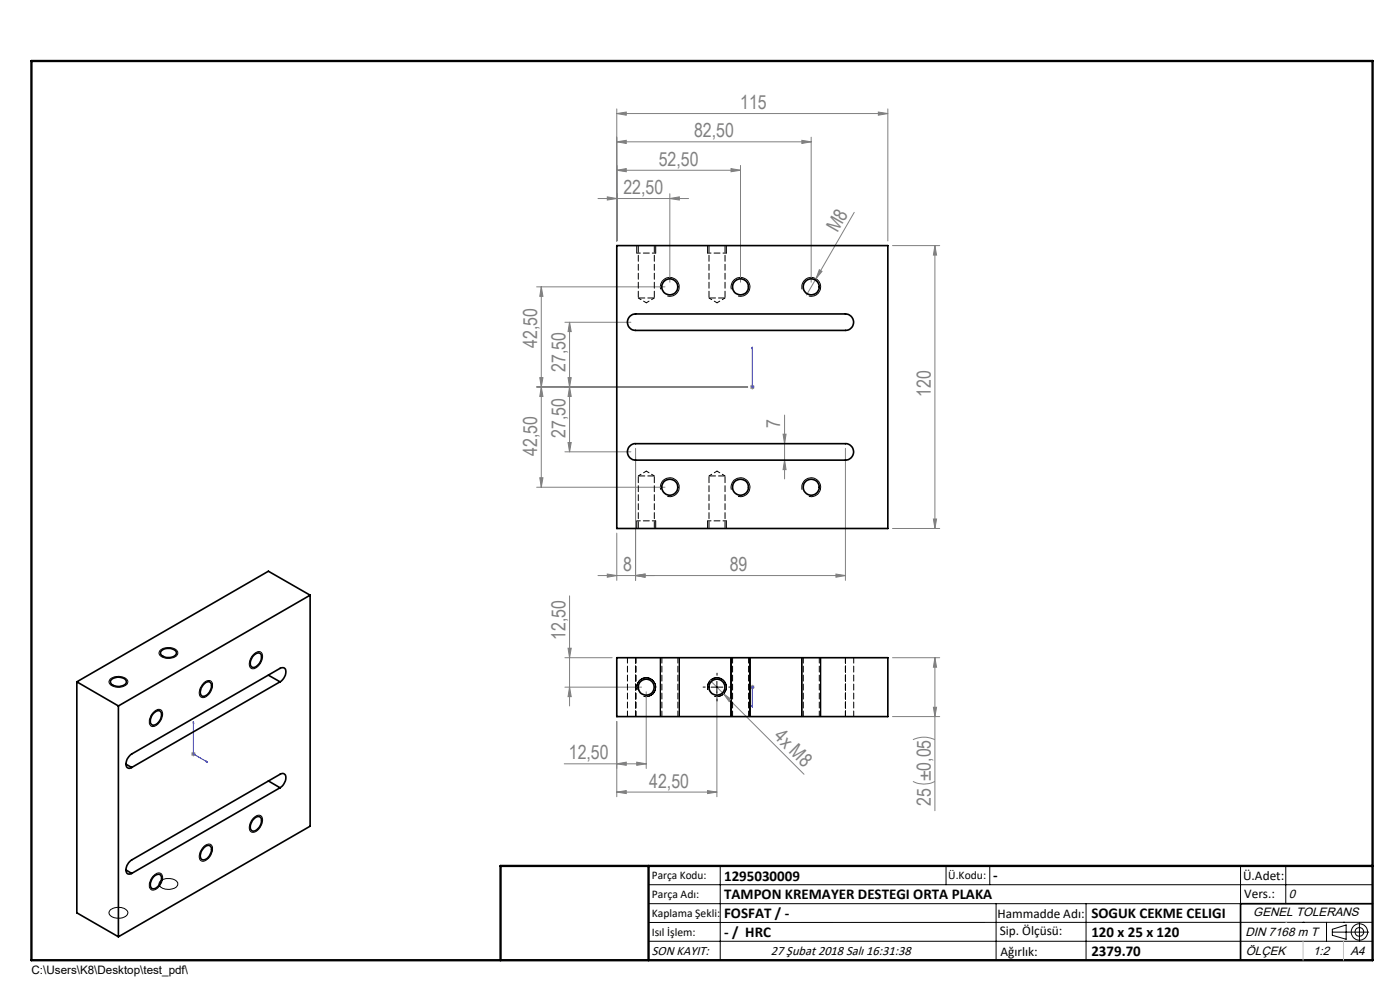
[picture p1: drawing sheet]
<svg xmlns="http://www.w3.org/2000/svg" width="297mm" height="210mm" viewBox="0 0 297 210" stroke-linecap="round" stroke-linejoin="round" font-family="sans-serif">
<g fill="none" stroke="#000" stroke-width=".21">
<path d="M135.1 52.1v1.6M139.1 52.1v1.6M150.1 52.1v1.6M154.1 52.1v1.6M140.2 61.4a2 2 0 0 1 1.7-2.5 2 2 0 0 1 2.2 2.1 2 2 0 0 1-2.5 1.8M155.2 61.4a2 2 0 0 1 1.7-2.5 2 2 0 0 1 2.2 2.1 2 2 0 0 1-2.5 1.8M170.1 61.4a2 2 0 0 1 1.8-2.5 2 2 0 0 1 2.2 2.1 2 2 0 0 1-2.5 1.8M135.1 110.5v1.6M139.1 110.5v1.6M140.2 103.9a2 2 0 0 1 1.7-2.5 2 2 0 0 1 2.2 2.1 2 2 0 0 1-2.5 1.8M150.1 110.5v1.6M154.1 110.5v1.6"/>
<path d="M155.2 103.9a2 2 0 0 1 1.7-2.5 2 2 0 0 1 2.2 2.1 2 2 0 0 1-2.5 1.8M170.1 103.9a2 2 0 0 1 1.8-2.5 2 2 0 0 1 2.2 2.1 2 2 0 0 1-2.5 1.8M33.9 138a2.65 2.65 0 0 1 3.8 .3v.1a1.63 1.63 0 0 1-1.9 1.3 1.62 1.62 0 0 1-2-1.3zM53.8 138.8l.3-.2a.95 .95 0 0 1 1.3-.3 .95 .95 0 0 1 .3 1.3 2.47 2.47 0 0 1-2.3 2.2 1.55 1.55 0 0 1-.2-2.2zM140.1 139.5v12.5M144.1 139.5v12.5M155.1 139.5v12.5M159.1 139.5v12.5M170.1 139.5v12.5M174.1 139.5v12.5M23.4 144a2.69 2.69 0 0 1 3.7 .4 1.48 1.48 0 0 1-1.7 1.4 1.97 1.97 0 0 1-2.3-1.2zM32.5 151.2l.2-.3a1.01 1.01 0 0 1 1.4-.3 1.01 1.01 0 0 1 .3 1.4 2.27 2.27 0 0 1-2.3 2 2.05 2.05 0 0 1 .4-2.8z"/>
<path d="M43.3 144.8a1 1 0 0 1 1.3-.4 1 1 0 0 1 .5 1.3 2.46 2.46 0 0 1-2.3 2.2 1.48 1.48 0 0 1-.2-2.2zM135.1 146.3a2 2 0 0 1 1.8-2.5 2 2 0 0 1 2.2 2.1 2 2 0 0 1-2.5 1.8M150.2 146.3a1.99 1.99 0 0 1 1.7-2.5 1.99 1.99 0 0 1 2.2 2.1 1.99 1.99 0 0 1-2.5 1.8M150.8 145.8h2.6M152.1 144.5v2.5M43.3 179.5a1 1 0 0 1 1.3-.4 1 1 0 0 1 .5 1.3 2.46 2.46 0 0 1-2.3 2.3 1.55 1.55 0 0 1-.1-2.4zM53.8 173.5l.1-.1a1 1 0 0 1 1.4-.4 1 1 0 0 1 .3 1.4 2.19 2.19 0 0 1-2.3 2.1 1.94 1.94 0 0 1 .3-2.7zM23.5 192.9a2.55 2.55 0 0 1 3.6 .6 1.91 1.91 0 0 1-2.5 1.2 1.17 1.17 0 0 1-1.4-1.5zM32.5 185.9l.2-.3a.97 .97 0 0 1 1.3-.4 .97 .97 0 0 1 .5 1.3 2.47 2.47 0 0 1-2.3 2.3 1.61 1.61 0 0 1-.2-2.3zM33.9 187a2.69 2.69 0 0 1 3.8 .3v.1a1.63 1.63 0 0 1-1.9 1.3 1.81 1.81 0 0 1-2.1-1.2zM137.6 187.7h153.6M137.6 191.7h153.6"/>
<path d="M137.6 199.7h153.6M152.8 183.7v20M200.7 183.7v4M210 183.7v4M211.3 191.7v12M230.4 191.7v12M263.2 183.7v20M272.8 183.7v8M276.4 195.6h.1M281.4 195.6v4.1M282.6 197.7h7.8M282.6 197.1l3-.9v3l-3-.8z"/>
<path d="M285 195.6h.1M288.4 195.8v3.8M291.2 195.6l-153.6 .1"/>
<circle cx="288.4" cy="197.7" r="1.74"/>
<circle cx="288.4" cy="197.7" r=".93"/>
</g>
<path d="M159.6 73.6v.4v-.4M159.6 73.6v8.5M159.6 82v.2zM159.6 82.1h.1M41 153l.1 .4-.1-.1zM41 153v6.9l3 1.8M159.6 150v-.4v.4M159.6 145.7v.2zM159.6 145.8h.1M159.6 145.8v4.2M43.7 161.4l.3 .3-.3-.1z" fill="none" stroke="#00f" stroke-width=".21"/>
<g fill="none" stroke="#808080" stroke-width=".21">
<path d="M130.8 24.1l2.1-.3v.6zM130.8 36.1l2.1-.3v.6zM130.8 30.1l2.1-.3v.6zM130.8 23.1v28M130.8 24.1h57.5M130.8 36.1h26.3M130.8 30.1h41.3M155.1 35.8l2 .3-2 .3zM157.1 35.1v24.8M170.1 29.8l2 .3-2 .3zM172.1 29.1v30.8M186.3 23.8l2 .3-2 .3z"/>
<path d="M188.3 23.1v28M126.9 42.1h19.2M128.8 41.8l2 .3-2 .3zM142.1 42.1l2-.3v.6zM142.1 41.1v18.8M173.1 59.1l-2 3.5M173.8 57.2l.6 .4-1.3 1.5zM181.2 45l-8.1 14.1M189.3 52.1h10.1M198.3 52.1l.4 2h-.7zM198.3 52.1v60M113.8 60.8h27.3"/>
<path d="M114.8 60.8l.4 2.1h-.7zM114.8 60.8v42.6M119.8 68.4h14M120.8 68.4l.4 1.9h-.7zM120.8 68.4v27.4M113.8 82.1h44.8M114.5 80.1h.7l-.4 2zM114.8 82.1l.4 2h-.7zM119.8 95.8h14M120.5 80.1h.7l-.4 2zM120.5 93.9h.7l-.4 1.9zM120.8 82.1l.4 2h-.7z"/>
<path d="M134.8 95.1v28M159.1 82.1h1M159.2 81.7l.7 .8M159.6 81.6v1M159.9 81.7l-.7 .8M166.1 92.1h.7l-.4 2zM166.4 97.6l.4 2h-.7zM166.4 88v13.6M179.4 95.1v28M113.8 103.4h27.3M114.5 101.3h.7l-.4 2.1zM130.8 113.1v10"/>
<path d="M189.3 112.1h10.1M198 110.1h.7l-.4 2zM119.8 139.5h10.1M120.5 137.5h.7l-.4 2zM120.8 126.4v23.3M128.8 121.8l2 .3-2 .3zM134.8 122.1l2-.3v.6zM177.3 121.8l2.1 .3-2.1 .3zM179.4 122.1h-52.5M189.3 139.5h10.1M198.3 139.5l.4 2h-.7zM198.3 139.5v32.5"/>
<path d="M40.5 159.9h1M40.7 159.6l.7 .7M41 159.4v1M41.4 159.6l-.7 .7M119.8 145.8h16.3M120.8 145.8l.4 2h-.7zM130.8 153v16M137.1 146.7v16.3M150.7 144.3l2.8 2.9M152.1 146.7v22.3M153.5 147.2l1.7 1.2-.5 .4zM153.5 147.2l17.1 17"/>
<path d="M159.1 145.8h1M159.2 145.4l.7 .7M159.6 145.3v1M159.9 145.4l-.7 .7M189.3 152h10.1M193.7 156.9a5.4 5.4 0 0 1 4.6 0M198 150h.7l-.4 2zM119.7 162h17.4M130.8 168l2.1-.3v.6zM130.8 168h21.3M130.8 162l2.1-.3v.6zM135.1 161.7l2 .3-2 .3z"/>
<path d="M150.1 167.7l2 .3-2 .3zM193.7 165.8a5.1 5.1 0 0 0 4.6 0"/>
</g>
<path d="M106.2 203.7h185" fill="none" stroke="#000" stroke-width=".25"/>
<path d="M291.2 191.7h-28v12" fill="none" stroke="#000" stroke-width=".35"/>
<path d="M6.7 12.9h284.5v190.8h-284.5zM137.6 183.7v20M291.2 183.7h-185v20" fill="none" stroke="#000" stroke-width=".5"/>
<path d="M272.8 195.6h.1M276.4 199.7v4M285 199.7v4" fill="none" stroke="#c0c0c0" stroke-width=".21"/>
<path d="M135.1 53.7h4M150.1 53.7h4M139.1 110.5h-4M154.1 110.5h-4" fill="none" stroke="#000" stroke-width=".21" stroke-dasharray="1.3 .6" stroke-dashoffset=".5"/>
<path d="M149.6 145.7h-.4M152.1 143.2v-.4M152.1 148.2v.5M154.6 145.7h.5" fill="none" stroke="#000" stroke-width=".21" stroke-dasharray="15.2 1.3 1.3 1.3"/>
<g fill="#00f">
<path d="M159.6 82v.2zM159.6 73.6v.4z"/>
<path d="M159.6 149.6v.4zM159.6 145.7v.2z"/>
<path d="M43.7 161.4l.3 .3-.3-.1zM41 153l.1 .4-.1-.1z"/>
</g>
<g fill="#808080">
<path d="M173.8 57.2l.6 .4-1.3 1.5z"/>
<path d="M153.5 147.2l1.7 1.2-.5 .4z"/>
<path d="M135.1 161.7l2 .3-2 .3zM130.8 162l2.1-.3v.6z"/>
<path d="M128.8 121.8l2 .3-2 .3zM134.8 122.1l2-.3v.6zM130.8 24.1l2.1-.3v.6zM186.3 23.8l2 .3-2 .3zM128.8 41.8l2 .3-2 .3zM142.1 42.1l2-.3v.6zM130.8 36.1l2.1-.3v.6zM155.1 35.8l2 .3-2 .3zM130.8 30.1l2.1-.3v.6zM170.1 29.8l2 .3-2 .3zM130.8 168l2.1-.3v.6zM150.1 167.7l2 .3-2 .3z"/>
<path d="M177.3 121.8l2.1 .3-2.1 .3zM134.8 122.1l2-.3v.6z"/>
<path d="M198 150h.7l-.4 2zM198.3 139.5l.4 2h-.7z"/>
<path d="M166.4 97.6l.4 2h-.7zM166.1 92.1h.7l-.4 2z"/>
<path d="M198.3 52.1l.4 2h-.7zM198 110.1h.7l-.4 2zM120.8 68.4l.4 1.9h-.7zM120.5 80.1h.7l-.4 2zM114.8 60.8l.4 2.1h-.7zM114.5 80.1h.7l-.4 2zM120.8 82.1l.4 2h-.7zM120.5 93.9h.7l-.4 1.9zM114.8 82.1l.4 2h-.7zM114.5 101.3h.7l-.4 2.1zM120.5 137.5h.7l-.4 2zM120.8 145.8l.4 2h-.7z"/>
</g>
<g fill="none" stroke="#000" stroke-width=".35">
<path d="M130.8 52.1h57.5v60h-57.5zM133.7 67.1l.5-.4 .6-.1h44.6a1.75 1.75 0 0 1 1.7 1.7 1.75 1.75 0 0 1-1.7 1.8h-44.6a1.74 1.74 0 0 1-1.6-1.1 1.74 1.74 0 0 1 .5-1.9zM133.5 94.8l.4-.4 .6-.3h44.9a1.75 1.75 0 0 1 1.7 1.8 1.75 1.75 0 0 1-1.7 1.7h-44.6a1.76 1.76 0 0 1-1.3-2.8zM34.3 138a2.09 2.09 0 0 1 3.1 .5 1.63 1.63 0 0 1-2.1 1 1.1 1.1 0 0 1-1.2-1.3zM53.8 139.1a.99 .99 0 0 1 1.6-.2 2.19 2.19 0 0 1-1.8 2.7 1.51 1.51 0 0 1 0-2.3zM65.8 126.3l-40.7 23.4M65.8 126.3v49l-40.7 23.4M65.8 126.3l-8.9-5.1-40.6 23.4M130.8 139.5h57.5v12.5h-57.5zM16.3 144.6v49l8.8 5.1M16.3 144.6l8.8 5.1M23.6 144.2a2.23 2.23 0 0 1 3.2 .2 1.01 1.01 0 0 1-1.2 1.1 1.66 1.66 0 0 1-2.2-1z"/>
<path d="M25.1 149.7v49M32.7 151.2a.88 .88 0 0 1 1.3-.3 .88 .88 0 0 1 .2 1.2 1.77 1.77 0 0 1-2 1.6 1.9 1.9 0 0 1 .5-2.5zM43.4 145a.84 .84 0 0 1 1.1-.4 .84 .84 0 0 1 .4 1.1 2.22 2.22 0 0 1-1.9 2 1.45 1.45 0 0 1 0-2.2zM56.9 143.2l2.5 1.4M59.4 144.6a2.17 2.17 0 0 0 1-2.8l-.3-.2-.7 .2-31.5 18.1a2.29 2.29 0 0 0-.9 2.9l.3 .2 .6-.2M59.4 144.6l-31.5 18.2M26.7 162.1l1.2 .7M43.1 179.9a.96 .96 0 0 1 1.7-.2 2.14 2.14 0 0 1-1.8 2.7 1.41 1.41 0 0 1 0-2.2zM53.8 173.8a.96 .96 0 0 1 1.6-.2 2.19 2.19 0 0 1-1.8 2.7 1.52 1.52 0 0 1 0-2.2zM56.9 165.7l2.5 1.4M59.4 167.1a2.19 2.19 0 0 0 1-2.9l-.3-.1-.7 .1-31.5 18.2a2.26 2.26 0 0 0-.9 2.9l.3 .1 .6-.1M59.4 167.1l-31.5 18.2"/>
<path d="M26.7 184.5l1.2 .8M32.5 186a1 1 0 0 1 1.7-.2 2.27 2.27 0 0 1-1.7 2.8 1.04 1.04 0 0 1-.4-1.7z"/>
<circle cx="142.1" cy="60.9" r="1.7"/>
<circle cx="157.1" cy="60.9" r="1.7"/>
<circle cx="172.1" cy="60.9" r="1.7"/>
<circle cx="142.1" cy="103.3" r="1.69"/>
<circle cx="157.1" cy="103.4" r="1.69"/>
<circle cx="172.1" cy="103.4" r="1.69"/>
<circle cx="137.1" cy="145.8" r="1.69"/>
<circle cx="152.1" cy="145.8" r="1.69"/>
</g>
<path d="M135.4 63.2h3.4M150.4 63.2h3.4M138.8 101h-3.4M153.8 101h-3.4" fill="none" stroke="#000" stroke-width=".21" stroke-dasharray="1.3 .6" stroke-dashoffset="-.1"/>
<path d="M135.4 52.1v11.1M150.4 52.1v11.1M138.8 63.2v-11.1M153.8 63.2v-11.1M135.4 101v11.1M138.8 112.1v-11.1M150.4 101v11.1M153.8 112.1v-11.1" fill="none" stroke="#000" stroke-width=".21" stroke-dasharray="1.3 .6" stroke-dashoffset="-.2"/>
<path d="M135.4 63.2l1.7 1M137.1 64.2l1.7-1M150.4 63.2l1.7 1M152.1 64.2l1.7-1M137.1 99.9l-1.7 1.1M152.1 99.9l-1.7 1.1M138.8 101l-1.7-1.1M153.8 101l-1.7-1.1" fill="none" stroke="#000" stroke-width=".21" stroke-dasharray="1.3 .6" stroke-dashoffset=".6"/>
<path d="M133.1 139.5v12.5M134.9 139.5v12.5M140.4 139.5v12.5M155.4 139.5v12.5M170.4 139.5v12.5M179.4 139.5v12.5M143.8 152v-12.5M158.8 152v-12.5M173.8 152v-12.5M181.1 152v-12.5" fill="none" stroke="#000" stroke-width=".21" stroke-dasharray="1.3 .6" stroke-dashoffset=".1"/>
<g font-size="4.1" fill="#808080">
<text x="157" y="23.2">115</text>
<text x="147.3" y="29.2">82,50</text>
<text x="139.8" y="35.2">52,50</text>
<text x="132.3" y="41.2">22,50</text>
<text x="177.6" y="49.5" transform="rotate(-60 177.6 49.5)">M8</text>
<text x="113.9" y="73.8" transform="rotate(-90 113.9 73.8)">42,50</text>
<text x="119.9" y="78.9" transform="rotate(-90 119.9 78.9)">27,50</text>
<text x="197.4" y="84.2" transform="rotate(-90 197.4 84.2)">120</text>
<text x="119.9" y="92.9" transform="rotate(-90 119.9 92.9)">27,50</text>
<text x="165.5" y="90.9" transform="rotate(-90 165.5 90.9)">7</text>
<text x="113.9" y="96.7" transform="rotate(-90 113.9 96.7)">42,50</text>
<text x="132.2" y="121.2">8</text>
<text x="154.8" y="121.2">89</text>
<text x="119.9" y="135.8" transform="rotate(-90 119.9 135.8)">12,50</text>
<text x="120.7" y="161.1">12,50</text>
<text x="164" y="156.4" transform="rotate(45 164 156.4)">4x M8</text>
<text x="137.7" y="167.1">42,50</text>
<text x="197.4" y="171" transform="rotate(-90 197.4 171)">25 ±0,05</text>
</g>
<g font-size="3.2">
<text x="153.6" y="186.8">1295030009</text>
<text x="153.6" y="190.8">TAMPON KREMAYER DESTEGI ORTA PLAKA</text>
<text x="210.7" y="186.6">-</text>
<text x="153.6" y="194.8">FOSFAT / -</text>
<text x="231.5" y="194.8">SOGUK CEKME CELIGI</text>
<text x="153.6" y="198.8">- / HRC</text>
<text x="231.5" y="198.7">120 x 25 x 120</text>
<text x="231.5" y="202.8">2379.70</text>
</g>
<g font-size="2.8">
<text x="263.7" y="186.7">Ü.Adet:</text>
<text x="263.9" y="190.5">Vers.:</text>
<text x="211.6" y="194.8">Hammadde Adı:</text>
<text x="138.3" y="202.6">SON KAYIT:</text>
<text x="163.5" y="202.6">27 Şubat 2018 Salı 16:31:38</text>
<text x="212.1" y="198.4">Sip. Ölçüsü:</text>
<text x="212.2" y="202.7">Ağırlık:</text>
</g>
<g font-size="2.6">
<text x="273.4" y="190.4">0</text>
<text x="265.9" y="194.4">GENEL TOLERANS</text>
<text x="264.2" y="198.5">DIN 7168 m T</text>
<text x="264.3" y="202.6">ÖLÇEK</text>
<text x="278.5" y="202.6">1:2</text>
<text x="286.5" y="202.6">A4</text>
</g>
<g font-size="2.5">
<text x="138.3" y="186.4">Parça Kodu:</text>
<text x="138.3" y="190.5">Parça Adı:</text>
<text x="201.2" y="186.5">Ü.Kodu:</text>
<text x="138.3" y="194.5">Kaplama Şekli:</text>
<text x="138.3" y="198.6">Isıl İşlem:</text>
<text x="6.7" y="206.7">C:\Users\K8\Desktop\test_pdf\</text>
</g>
</svg>
